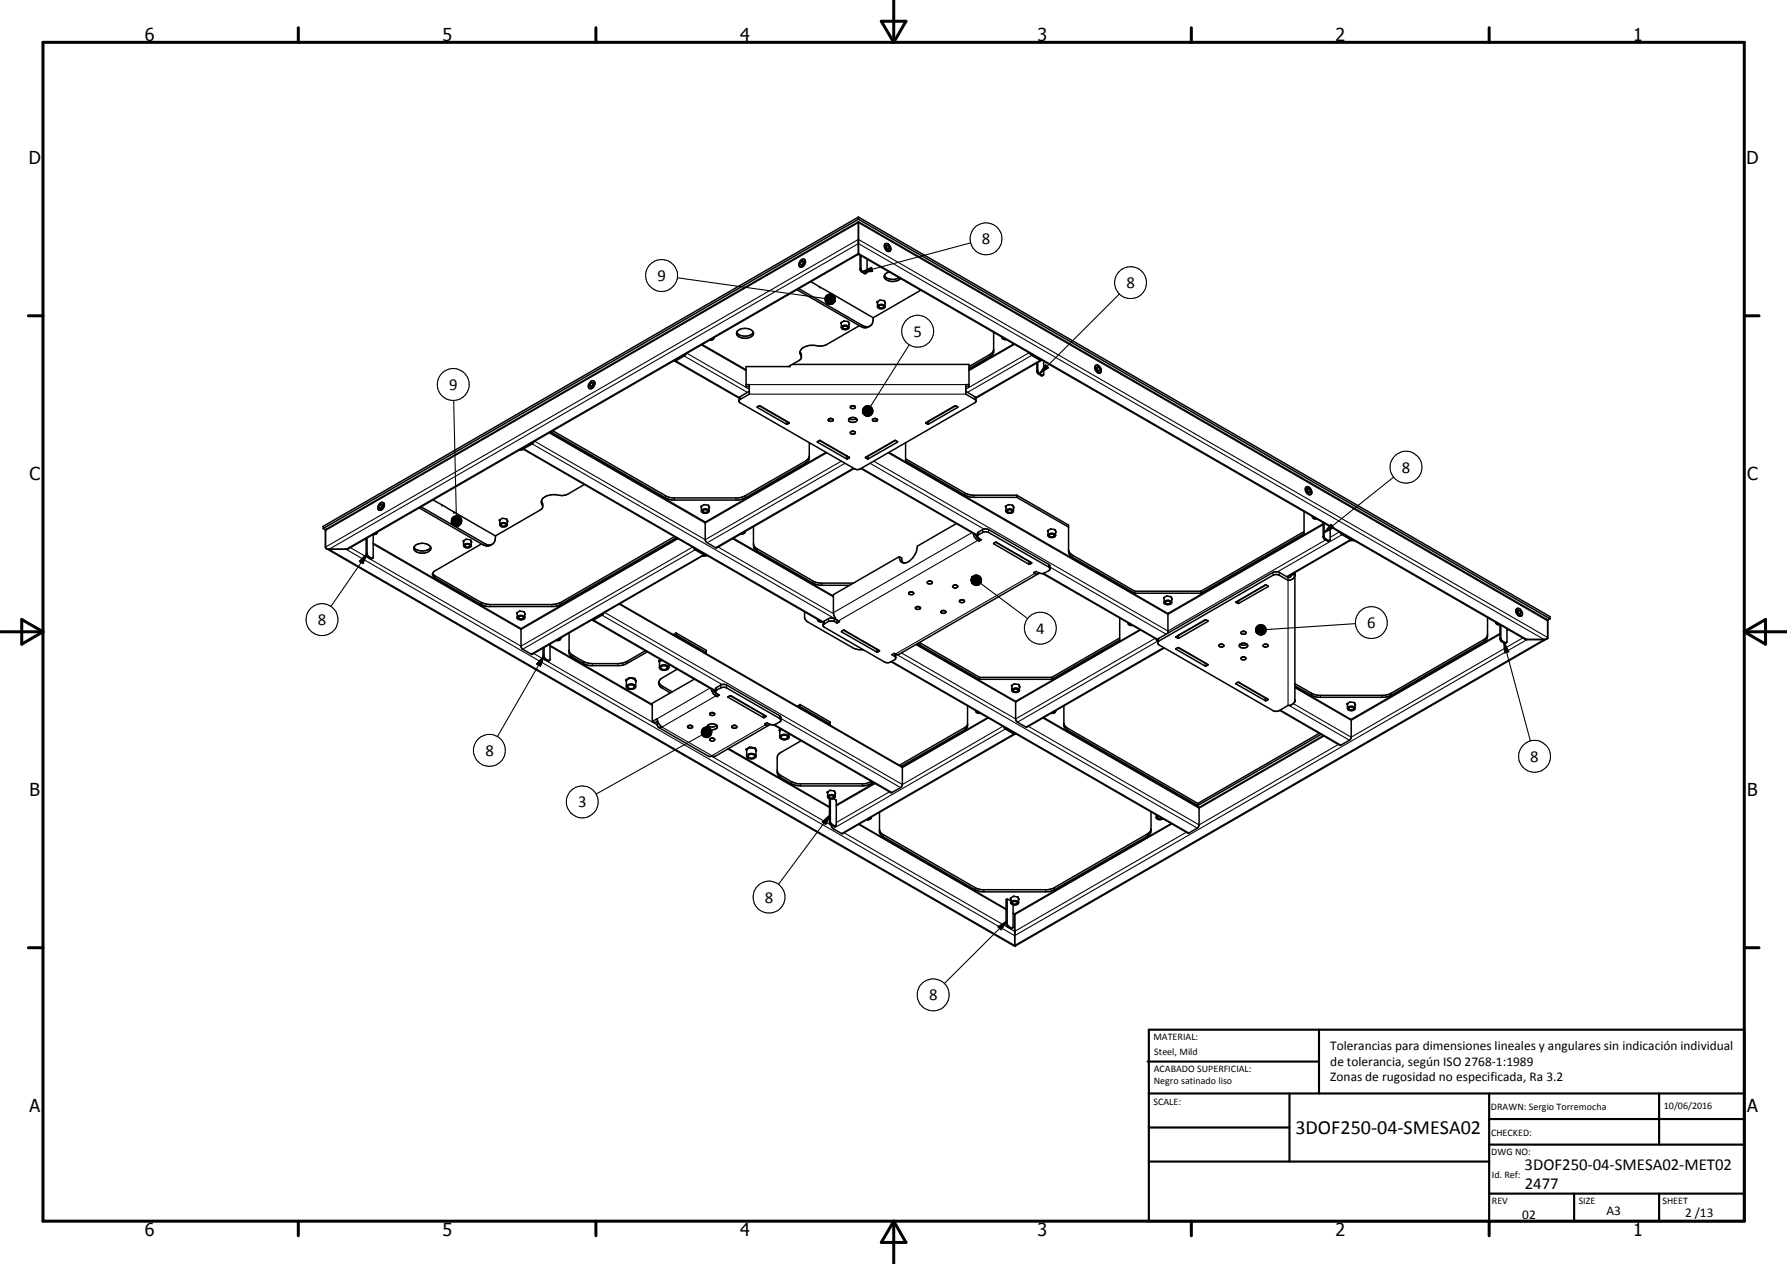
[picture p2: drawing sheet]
<svg xmlns="http://www.w3.org/2000/svg" width="420mm" height="297mm" viewBox="0 0 420 297" stroke-linecap="round" stroke-linejoin="round" font-family="sans-serif">
<g fill="none" stroke="#000" stroke-width=".35">
<path d="M201.6 59.8h.4M201.8 59.7l156.7 90.5 .3 .1 4.8-.1M201.8 52.1l161.8 93.4 .3 .3v4.1l-.3 .3M201.8 52.1l-125 72.2-.3 .2v4.2l.3 .2M201.8 59.7l-119.9 69.2-.3 .2-4.8-.2M201.8 51v.5M201.8 52.1v7.6M201.8 51l-125.8 72.7v.5M201.8 51l162.6 93.9v.5M201.8 51.5l162.6 93.9M201.8 51.5l-125.8 72.7M202.2 59.9v3.5l.3 .4 .7 .5 .5-.1"/>
<path d="M208.2 57.3a1.13 1.13 0 0 1 1.2 1.5 .74 .74 0 0 1-.8 .1 .74 .74 0 0 1-.4-.6l-.1-.5zM208.2 57.3a1.09 1.09 0 0 0-.1 1.2 1.09 1.09 0 0 0 1 .6M208.5 57.7a.52 .52 0 0 1 .5 .3 .52 .52 0 0 1-.1 .6l-.4-.4zM167.5 79.5l-.4 .3M167.8 79.3l-.2 .5-.8 .1M173.2 78.1a2.54 2.54 0 0 0 3.9 0M173.5 77.7a2.75 2.75 0 0 1 3.6 .3 1.24 1.24 0 0 1-1.4 1.5 2.14 2.14 0 0 1-2.5-1.1zM185.4 69.2l-.1 .1M187.4 68.1l14.9 8.6a1.95 1.95 0 0 0 2.2 0 1.95 1.95 0 0 0 .8-2M187.8 67.8l15.2 8.8 .7 .2 .7-.1M188 62.7h.2M188.3 61.6l.4-.3a.47 .47 0 0 1 .1 .7 .47 .47 0 0 1-.6 .1z"/>
<path d="M189 61h.2a1.18 1.18 0 0 1-.9 1.8l-.1-.1M189 61a1.16 1.16 0 0 1-.8 1.7M189 61a1.15 1.15 0 0 0-1 1.7h.2M190.6 66.2l14.7 8.5M193.9 64.3h-.1M197.8 75.8v.1M197.9 75.7l-.1 1.3M198.2 76.8a.64 .64 0 0 1 .6-.2 .64 .64 0 0 1 .5 .5l-.6 .2-.5-.2zM198.5 75.4l-.1 .1M199.3 75.6h.1M199.4 75.6l.1 .1M199.5 75.6l.2 .6h-.1"/>
<path d="M199.5 75.6l-1.1-.2-.7 .5 .1 .2M199.6 75.9v1.2a1.08 1.08 0 0 1-1.8-.1M199.6 76.8a1.08 1.08 0 0 0-1.8 .2M199.6 76v.1M202 76.5l-7.7 4.5a4.1 4.1 0 0 1-2.9 .2 2.88 2.88 0 0 0-3.3 1.6l.3 1.1M202.4 60.1l.1 3.3 1 .8 .4-.3v-3M206.3 70.9v.2M206.3 71.2l-.1-.2 .7-.5 1 .2 .2 .6M206.3 71.9a1.08 1.08 0 0 1 1.8 .2M206.4 70.9l-.1 1.3a1.08 1.08 0 0 0 1.8-.1M206.7 71.8a.8 .8 0 0 1 1.1 .3 .71 .71 0 0 1-1.2 0zM207 70.5l-.1 .1"/>
<path d="M207.8 70.7l.2 .1M207.9 64.7a2.63 2.63 0 0 0 3.5 .5M208.1 71v1.1M209.1 63.9a1.08 1.08 0 0 0-1.1 1.5 2.75 2.75 0 0 0 3.7 0M216.5 68.2l-11.2 6.5M233.6 78.1v4.7l-.2 .4-.4 .4-5.2 3M235.6 79.2l.1 .4 .9 .2M235.9 79.4l.5 .3M138.5 91.2l.2 .1M138.9 90h.2a.45 .45 0 0 1 .3 .5 .45 .45 0 0 1-.5 .3l-.2-.2zM139.5 89.5l.1 .1M139.6 89.5a1.04 1.04 0 0 1 .1 1.3 1.04 1.04 0 0 1-1.2 .4"/>
<path d="M139.6 89.5a1.13 1.13 0 0 0-1.1 1.7M139.6 89.6a1.27 1.27 0 0 1-1 1.7M158.5 84.7l.1 .1M158.6 84.8l15.2 8.8M161.3 83.1l-.4 .6-2 1.1h-.3M165 80.9l10.4 6M175.4 90.4h.8v2.2l-2.2 1.3-.2 .3M176.2 91.9l-2.3 1.4-.1 .2 .1 1.1 27.6 15.8 .8-.2 26.9-15.5 .3-.4v-.7M178 95.6l.7-.2 6.9 4-.7 .3zM178.6 95.4l6.5 3.7M185.8 85.9v.2h-10.4v4.7h.8M186.3 85.6h41.5v5.2h-.7"/>
<path d="M188.1 82.6l.3 .7-.2 1.2-2.8 1.6M194.8 98.6a.6 .6 0 0 1 .6-.3 .6 .6 0 0 1 .5 .5 .62 .62 0 0 1-.7 .3 .62 .62 0 0 1-.4-.5zM195.1 98.3l.1 .1M195.2 98.3v.1M195.5 98.3l-.3 .1M199.5 98.5a1.15 1.15 0 0 1 2 .2 1.13 1.13 0 0 1-2-.1zM199.7 98.3l.6 .3h.7l.3-.3M200 95.5a.72 .72 0 0 1 1.1 .3l-.3 .2h-.6l-.2-.2zM200.3 95.4h.4M205.2 98.6a.7 .7 0 0 1 1.1 .1 .68 .68 0 0 1-1.2-.1zM205.5 98.3h.4M217.6 99.4l6.9-4 .7 .2-6.9 4.1z"/>
<path d="M224.7 95.4l-6.6 3.7M227.1 91.9l2.2 1.4 .2 .3M227.8 90.4h-.7v2.2l2.1 1.3 .3 .3M233.6 82.3l-.4 .6-.5 .4-4.9 2.8M238.4 80.8l-10.6 6.1M242.1 83l.3 .4 2.1 1.3 .4-.1M243.8 85.3v2.1l.2 .3 .8 .6 .5-.1M244 85.2l.1 2.2 .3 .4 .9 .4M244.8 84.7l-15.3 8.9M245.4 84.9v3.2l-.1 .1M257.6 85.9a1.14 1.14 0 0 1 1.3 1.5 .76 .76 0 0 1-.8 .2 .76 .76 0 0 1-.6-.6l-.1-.7zM257.8 85.9a1.1 1.1 0 0 0 .9 1.6"/>
<path d="M257.9 86.4a.47 .47 0 0 1 .6 .2 .47 .47 0 0 1-.1 .6l-.4-.4zM89.2 118.4a.56 .56 0 0 1 .8-.3 .56 .56 0 0 1 .2 .8 1 1 0 0 1-1.3 .9v-.8zM89.4 118.7l.4-.2 .1 .4-.2 .4-.3 .1-.2-.3zM90 118.1l.2 .1a1.17 1.17 0 0 1-1 1.7M98.5 119.3l15.6 8.9a1.57 1.57 0 0 0 1.6-.3M99 119.1l14.9 8.6a1.54 1.54 0 0 0 1.8 .2 1.54 1.54 0 0 0 .8-1.6v-.4M101.8 117.5l14.7 8.4M105.1 115.6h-.1M122.8 105.5l-.4 .1M122.8 105.5l70.7 40.8M123 105.6l-.9 .1M125.5 103.8l-.4 .5-2 1.2-.3-.1"/>
<path d="M127.3 117.7l.3 .7v.8l-.6 .6-10.5 6.1M129.3 101.6l36.6 21.1M129.5 101.5l27.2 15.7 1.5 .3h15.3l1.4-.3 15-8.7 .4-.7v-3.7M130 101.2l26.7 15.5 1.5 .3h15.3l1.1-.2 14.8-8.5 .9-1M137.4 113.9l-3.9 2.2a3.7 3.7 0 0 1-2.9 .1 2.87 2.87 0 0 0-3.3 1.5v.7l.3 .4M164.9 119v1.1M164.9 119.3l-.1-.3 .8-.4 1 .1 .2 .6-.1 .1M165 118.9l-.1 .2M165.3 119.9a.62 .62 0 0 1 .6-.2 .62 .62 0 0 1 .5 .5l-.2 .2h-.5l-.4-.2zM165.5 118.6h.1M166.4 118.7l.2 .2M166.7 119v1.2a1.08 1.08 0 0 1-1.8-.1"/>
<path d="M166.7 120a1.12 1.12 0 0 0-1.8 .1M166.8 119.2h-.1M192.2 103.8l.6-.3 6.9 4.1-.6 .3zM192.7 103.5l6.5 3.7M194.2 106.3l-28.3 16.3-.1 .3 .1 4.3 2.4 1.6 .3-.1 32.2-18.6M200 101.5a.74 .74 0 0 1 1.1 .2 .68 .68 0 0 1-1.2-.1zM200.3 101.3l.1 .1M200.4 101.3v.1M200.7 101.3l-.3 .1M202.4 110.1l27.4 15.8M203.5 107.5l6.9-4 .6 .3-6.9 4.1zM209 106.3l65.6 37.9"/>
<path d="M210.5 103.5l-6.5 3.7M212.9 107.8l14.3 8.2 1.4 .4h10.5M212.9 104.1v4.2l14 8.1 1 .4 1.1 .1h10.1M236.4 119l.1 .2M236.5 119.3l-.1-.3 .7-.4 1 .1 .3 .6-.1 .1M236.5 118.9v1.2M237.1 118.6h.1M238 118.7l.2 .2M238.3 119v1.1M238.3 119.2h.1M239.1 116.4l12.1 7v6.3l.2 .5 .5 .6 14.9 8.6M239.1 116.9l12.1 7"/>
<path d="M239.1 116.4v.5M307.2 114.5a1.1 1.1 0 0 1 1.2 1.1l-.1 .5a1.09 1.09 0 0 1-1.3-1.3zM307.2 114.4a.99 .99 0 0 0 .3 1.7l.3 .1 .5-.1M307.4 114.9a.47 .47 0 0 1 .6 .2 .47 .47 0 0 1-.1 .6l-.4-.3zM76 124.2l.6 .3M76.8 128.9l161.8 93.5M85.9 126.6l.2 .1M86.1 126.5v3.9l.4 .6 .6 .3 .5-.1M86.3 126.4l.1 4.1 .9 .7h.4M87.7 127.7l34.8 20M87.7 125.6v5.6M88.4 125.2l-.4 .3"/>
<path d="M88.7 125l-.2 .5-.8 .1M96.6 120.5h-.1M97.4 128.6a2.5 2.5 0 0 0 3.8 0M97.4 128.5a2.65 2.65 0 0 1 3.8 0M97.4 128.5a1.23 1.23 0 0 0 1.4 1.5h1a1.24 1.24 0 0 0 1.4-1.5M109 127.1v1.1M109 127.4l-.1-.3 .7-.4 1 .2 .3 .5-.1 .1M109.1 127l-.1 .2M109.3 128.1l.2-.2h.6l.4 .3a.66 .66 0 0 1-.6 .4 .66 .66 0 0 1-.6-.5zM109.7 126.7h-.2M110.5 126.8l.2 .2M110.8 128.1a1.12 1.12 0 0 0-1.8 .1"/>
<path d="M110.8 127.2v1.2a1.08 1.08 0 0 1-1.8-.2M110.8 127.3h.1M117.4 122.2l.1 .1M117.5 122.5l-.1-.3 .7-.4 1 .2 .3 .6h-.1M117.5 123.2a1.12 1.12 0 0 1 1.8 .1M117.5 122.1v1.3a1.08 1.08 0 0 0 1.8-.1M117.8 123.2a.69 .69 0 0 1 1.2 .2l-.1 .2-.5 .1-.5-.2zM118.1 121.8h.1M119 121.9l.2 .2M119.3 122.3v1M119.3 122.4h.1M158.6 126.1l-26.7 15.5-1.4 .4-15.2 .1-1.6-.3-11.4-6.5-.6-.6"/>
<path d="M159 126.4l-27.4 15.8-1.1 .3h-15.7l-.7-.1-1-.4-10.8-6.2a.84 .84 0 0 1-.6-.8 .84 .84 0 0 1 .6-.8l10.9-6.4M159.2 126.5l-36.6 21.2-.1 .1v4.2l.3 .5 2.3 1.3M163 128.7l.4 .5 2.1 1.2 .3-.1M165.7 130.3l-40.5 23.5M165.9 130.6h.4M165.9 130.3l-.4 .2M166.1 130.5l-.9 .1M172.4 126.5l23.5 13.6M174.9 125.1l-.5 .2M175.2 124.9l-.2 .4-.9 .2M177.2 127.8v.4l.5 .6 14 8 1.2 .2h7.7M177.2 123.7v4.5l.2 .7 .6 .6 13.7 7.8 1.2 .2h6.9"/>
<path d="M211.4 130.8a1.11 1.11 0 0 1 .7 1.1l.3 .4M211.4 130.8l-15.5 8.9v4.3l.6 1.5 .4 .3M213.7 139.2a.72 .72 0 0 1 1.1 .3l-.3 .2h-.6l-.2-.1zM214 139.1h.4M218.4 136.6h.4M218.5 136.5l-.2 .1M218.7 136.5l.5 .3-.2 .4h-.8l-.2-.4 .3-.2M224 137.8a.7 .7 0 0 1 1.2 .1 .7 .7 0 0 1-1.2-.1zM224.4 137.5h.4M224.8 123.1l-9.1 5.3a4.2 4.2 0 0 1-3.1 3.9l-.9-.4-.3-1.1M228.8 125.3a2.53 2.53 0 0 0 1.4 1.9M229.4 125.7l.2 .5 .5 .3"/>
<path d="M229.8 126l.3-.4a2.25 2.25 0 0 1 2.2-.6l14.3 8.3 .3 .3M230.1 126.5l-.3-.4v-.8l.2-.2 1.2-.7h1.1l14.4 8.3 .2 .3-.1 .9-1.2 .7-.8 .2-1.2-.5-.6 .3 .7 .3 .6-.2M230.1 126.5l.6 .3-.5 .4M230.2 126.5v.7M233.6 127.8h.1M234.1 127.4l8.5 4.9-.7 .3-8.2-4.8M234.1 127.4l8 4.6M234.1 127.4l-.5 .4M236.5 120.1a1.03 1.03 0 0 1 1.8 0M236.5 120.1a1.03 1.03 0 0 0 1.7 .1l.1-.1M236.8 120a.74 .74 0 0 1 1.2 .1l-.2 .3h-.6l-.4-.2zM244.1 134.8l-32.8 19h-.4l-.7-.3-.5 .3 .9 .8"/>
<path d="M245.1 134.8l27.1 15.6M246.3 124.7l.1 .2M246.4 125l-.1-.3 .7-.4 1 .2 .3 .5-.1 .1M246.4 125.7a1.12 1.12 0 0 1 1.8 .1M246.5 124.6l-.1 1.3a1.08 1.08 0 0 0 1.8-.1M246.8 125.6l.6-.1 .5 .3-.2 .3-.6 .1-.4-.3zM247 124.3h.1M247.9 124.4l.2 .2M248.2 124.8v1M248.2 124.9h.1M251.2 129.2l.3 .7 .6 .5 14.7 8.5M266.8 138.9h15.6"/>
<path d="M266.8 138.9v.5M266.8 139.4h15.6M282.4 138.9v.5M297.6 137.5l-6.5 3.7M302.8 135.7l-2.2-1.3h-1.1l-27.1 15.6-.2 .3v.8l.2 .4 26.9 15.5 .6 .2 .7-.1 2.2-1.3a1.55 1.55 0 0 0 1.6-1.1M302.8 136.4l-2.2-1.3h-1.1l-27.1 15.6-.2 .3M302.8 135.7v.7M303.7 135v.1M303.7 135.1h.7M303.7 135.1l-.3 .5-.6 .1M304.4 134.5v30.3M304.4 135.3a1.46 1.46 0 0 1-1.6 1.1"/>
<path d="M306.6 124.9l-24.2 14M306.6 120.2v5.2l-24.2 14M308.6 121.3l.2 .5 .8 .2M308.9 121.5l.4 .3M311.1 123.1l-36.5 21.1M311.1 122.8v3.4l.3 .5 .7 .4 .5-.1M311.3 122.9l.1 3.4 .2 .3 1 .4M312.7 123.7v3.1l-.1 .2M315.1 125.1l.4 .5 2.2 1.3M317.4 127h1M317.7 126.9h.4M317.8 126.8l-15.2 8.8"/>
<path d="M317.9 126.7l-.2 .2M121.6 144v.1M121.6 145a1.12 1.12 0 0 1 1.8 .1M121.6 144.3l-.1-.3 .7-.4 1 .2 .2 .6M121.7 143.9l-.1 1.4a1.09 1.09 0 0 0 1.8-.2M121.9 145a.68 .68 0 0 1 1.2 .2 .67 .67 0 0 1-.7 .3 .67 .67 0 0 1-.5-.5zM122.2 143.6h.1M123.1 143.8l.2 .1M123.4 144.1v1M125.2 153.8h-.1M127.7 152.3v2.1a1.3 1.3 0 0 0 1.1 1l.4-.2M129.3 151.7l24.1 13.9"/>
<path d="M129.3 151.4v3.7l-.2 .1-.8-.3-.3-.4-.1-2.3M131.6 150.1l-.5 .3M131.9 149.9l-.3 .5-.8 .1M133.8 148.8l.1 4.9 .8 .8 2.7 1.6 .7 .2 .8 .1h7.2l1-.3 5.1-2.9M139.3 145.8l28.9 16.7M142 144.1l-.3 .4-2.2 1.3-.3-.1M145.7 141.9l66.3 38.3 .2 .2v4l-.2 .4-2.5 1.5-27.6-16M147.2 159.7v.2M147.2 159.9l.1 .2M147.9 159.3l-.5 .3M148.3 159.3l.4 .1M148.7 159.4a.79 .79 0 0 1 .8 .8l.1-.1-.3-.7-1.3-.1-.9 .5 .1 .1"/>
<path d="M148.7 159.4a1.19 1.19 0 0 0-1.4 .6v1.4M149 159.4h-.3M149.3 159.5l.1 .3M149.4 159.9l.1 1.5M151.7 153l-5.2 2.8-7.2 .2a8.1 8.1 0 0 1-4.6-2l-.5-.4-.4-.6M154.9 155.2l.1 .2M155 155.2v.2M155 155.4l.1 .2M155.1 156.8a1.29 1.29 0 0 1 2.2 .1M155.1 155.2h.1M155.2 155.2l-.1 .3v1.4a1.29 1.29 0 0 0 2.2 0M155.4 155l-.5 .2"/>
<path d="M155.4 156.7a.88 .88 0 0 1 1.5 .3 .9 .9 0 0 1-1.5-.2zM155.4 155.1l-.2 .1M157.3 156.1v.8M159 148.8l-.7 .3M159 148.8l7.1 4v.5M159 149.2l7.1 4.1M159 149.2l-.3 .2M159 148.8v.4M159.2 157.3l-4 2.3-.3 .7M163.3 159.6l-9.9 5.7v4.2M166.1 153.3l-.3 .2M189.2 143.8v1.4l.8 1 10.7 6.2 1.1 .3h1.2"/>
<path d="M192.2 145.5l.3 .5 .8 .2M192.5 145.7l.5 .3M196.8 145.8a2.15 2.15 0 0 0-3.2 .3l-.1 1 .3 .3 14.3 8.3h1.1l1.3-.8 .1-1.1-.3-.2M196.8 146.4a2.07 2.07 0 0 0-3 .2l-.3 .3M196.8 145.8v.6M196.8 145.8h.1M196.9 145.8l.5 .3-.6 .3M197.9 148.4l.6-.3 8.2 4.8v.1l-.6 .2zM198.3 148.1l8 4.5M209.5 155.5l69.8 40.3 2.2-1.2 .3-.4 .1-4.4M215.2 142.8a.72 .72 0 0 1 1.2 .1 .72 .72 0 0 1-1.2-.1zM215.5 151.4l23.3 13.4"/>
<path d="M215.6 142.5h.4M215.8 151.2l14.5 8.4M216.2 151l14.1 8.2M221.3 143.6a.74 .74 0 0 1 1.1 .2 .68 .68 0 0 1-1.2 0zM221.6 143.5h.2M222 143.5h-.1M226 141h.4M226.1 140.9l-.3 .1-.2 .4 .3 .2h.6l.3-.4-.5-.3M230.3 159.6h17M230.3 159.2h17M230.3 159.2v.4M247.3 159.2v.4"/>
<path d="M263.3 145.2v5.2l-16 9.2M263.3 149.9l-16 9.3M265.2 146.3l.3 .6 .8 .1M265.5 146.6l.5 .2M268 148l-29.2 16.8M271.8 150.2l.4 .5M273.6 140.5l.1 .1M273.7 140.7l-.1-.2 .7-.4 1 .1 .2 .6M273.7 141.4a1.13 1.13 0 0 1 1.8 .2M273.8 152.3l-32.4 18.6-2.2-1.2-.3-.4-.1-4.5M273.8 140.4l-.1 1.3a1.12 1.12 0 0 0 1.8-.1M274 141.5a.59 .59 0 0 1 .7-.3 .59 .59 0 0 1 .4 .6l-.8 .1-.3-.2z"/>
<path d="M274.3 140.1h.1M274.6 144.2v4.3l.1 .2M275.2 140.2l.2 .1M275.5 140.5v1.1M276.5 152.4l.6-.2 6.9 4.1-.7 .2zM276.5 149.6l6.8-3.9 .7 .2-6.9 4.1zM277 152.2l6.5 3.7M283.5 145.7l-6.5 3.7M284 145.9v.1M286.6 151.6l.5-.2 .6 .2a.54 .54 0 0 1-.4 .5 .54 .54 0 0 1-.5-.2zM287 151.4h.1M287.1 151.4h.1"/>
<path d="M287.3 151.4h-.2M290.6 141.5l6.9-4 .6 .3-6.9 4zM291.5 151.4a1.17 1.17 0 0 1 1.9 .4 1.14 1.14 0 0 1-2-.1zM291.5 151.4l.6 .2 1.1-.2M291.8 148.5l.8-.1 .3 .2a.56 .56 0 0 1-.6 .5 .56 .56 0 0 1-.5-.6zM291.8 154.6a.59 .59 0 0 1 .7-.2 .59 .59 0 0 1 .4 .5l-.4 .2-.6-.1zM292.2 154.4h.1M292.3 154.4h.1M292.6 154.4h-.3M297 151.6a.66 .66 0 0 1 1.1 .2 .69 .69 0 0 1-1.1-.1zM297.4 151.4h.4M349.7 149.1l-.2 .7-.3 .4-22.7 13-1.2 .2h-15.6l-1.1-.3-4.2-2.4"/>
<path d="M349.7 145.1v4.5v.4l-.5 .7-22.7 13-1.2 .2-15.6-.1-1.1-.3-4.2-2.3M351.7 146.2v.3l.4 .3h.6v3.3a1.25 1.25 0 0 0 1.5 .9M352 146.4l.5 .3M352.7 148.9l-35 20.2M352.9 146.9v3.1l.3 .6 .8 .4 .3-.2v-3.1M354.5 147.9l-.2 .1M356.6 143a1.09 1.09 0 0 1 1.1 .4 1.09 1.09 0 0 1 .2 1.1 .64 .64 0 0 1-.7 .3 .64 .64 0 0 1-.4-.6l-.2-.4zM356.7 143a1.02 1.02 0 0 0-.1 1.2 1.02 1.02 0 0 0 1.1 .5M357 143.4a.53 .53 0 0 1 .5 .3 .53 .53 0 0 1-.1 .6l-.5-.4zM363.6 150.2l-125 72.2M364.4 145.4l-.6 .4M147.4 161.1a1.36 1.36 0 0 1 2 .2 1.2 1.2 0 0 1-1.1 .7 1.2 1.2 0 0 1-1-.7z"/>
<path d="M147.6 161.2a1.04 1.04 0 0 1 1.6 .1 .82 .82 0 0 1-.9 .6 .82 .82 0 0 1-.7-.7zM153.4 169.5l1.1-.6a2.81 2.81 0 0 0 1.1 2 .72 .72 0 0 1-.8 0 .72 .72 0 0 1-.3-.7v-.7M154.6 169.5l-.6 .3-.6-.3M154.9 160.3l.6 .8 2.6 1.5M154.9 160.3v.4l.3 .7 2.4 1.5M161.7 170.7l.3-.2h.5l.3 .2a.62 .62 0 0 1-.5 .5 .62 .62 0 0 1-.6-.5zM166.4 170.5a1.66 1.66 0 0 0 2.1 0M166.4 170.4a1.39 1.39 0 0 1 2.2 .5 1.42 1.42 0 0 1-2.3 0zM166.9 173.7l.8-.2 .4 .2a.58 .58 0 0 1-.7 .5 .58 .58 0 0 1-.5-.5zM166.9 167.6a.68 .68 0 0 1 1.2 .3 .61 .61 0 0 1-.7 .3 .61 .61 0 0 1-.5-.6zM167.2 161.9l.5 1.1 .9 .7M167.2 167.5h.5"/>
<path d="M167.8 162.2l.4 .6 1 .6-.6 .3M168.2 162.5l1.4-.9h1.1l12.6 7.2 .3 .4M168.5 163l-.3-.3v-.9l.3-.3a2.25 2.25 0 0 1 2.2-.6l12.9 7.6-.1 1-1.1 .7-.8 .1-1.3-.5-.5 .3 .8 .4 .4-.3M168.6 163.1v.6M171.2 163.7l.7-.2 8.2 4.9-.7 .2zM171.3 175.9l23.7 13.7M171.7 163.5l8 4.5M172.1 170.6l.8-.1 .4 .2a.58 .58 0 0 1-.6 .5 .58 .58 0 0 1-.6-.6zM175.5 176.1v.3M175.5 176.3l-.1-.2 .9-.5 1.3 .2 .3 .6-.2 .1 .1-.1M175.5 177.7a1.31 1.31 0 0 1 2.2 0M175.9 175.9l-.3 .1"/>
<path d="M175.9 175.9l-.4 .5v1.3M176 177.4a.91 .91 0 0 1 1.4 .4 .96 .96 0 0 1-1.6-.1zM176.1 175.7l-.2 .2M176.6 175.6l.3 .2M176.9 175.8l-1 .1M176.9 175.8l.7 .3M177.3 175.7l-.4 .1M177.6 175.9l.1 .2M177.6 176.1l.1 .1M177.7 176.1v.2M177.7 176.2l.1 .1M177.7 176.1v.1"/>
<path d="M177.7 176.2v1.6a1.3 1.3 0 0 1-2.2-.1M177.8 176.3h.1M180.1 168.3v.1M180.8 170.4l-12.9 7.4-.5-.2-.5 .2-.3-.1-11.8-6.8M183.2 171.6l.1 .4M183.6 171.4l-.4 .2 .1 .2M183.7 173a.86 .86 0 0 1 .8-.3 .86 .86 0 0 1 .7 .7 .84 .84 0 0 1-.9 .3 .84 .84 0 0 1-.6-.7zM183.7 171.4l-.4 .3v1.6a1.36 1.36 0 0 0 2.2 .1v-.9M183.7 171.4l-.3 .1M183.7 171.4h.1M185.5 173.1a1.34 1.34 0 0 0-2.2 0M188.1 165.6l-.7 .4"/>
<path d="M188.1 165.6l7.1 4.1v.4M188.1 166.1l7.1 4M188.1 166.1l-.2 .1M188.1 165.6v.5M188.4 174.1l-4.8 2.7-.8 .8-.1 3.9 .1 .5 .8 .8 2.8 1.5 1.8 .4h14.5l1.5-.3 1.1-.5M195.2 170.1l-.3 .2M227.5 170.3l-.6 .6-15.4 8.9M227.5 165.9v4.9l-.4 .5-15.2 8.8M229.4 167l.3 .5 .8 .1M229.7 167.2l.5 .3M232.2 168.7l-20.1 11.6M236 170.8l.4 .5 2 1.2 .4-.1"/>
<path d="M237.9 161.1v.1M237.9 161.4l-.1-.3 .7-.4 1.1 .2 .2 .6h-.1M237.9 161.2v1M238 161l-.1 .2M238.2 162.1a.71 .71 0 0 1 1.2 .2 .68 .68 0 0 1-1.2-.2zM238.6 160.7h-.1M239 172.5h-.3l-40.6 23.4-2.2-1.2-.4-.4v-.5M239.4 160.8l.2 .2M239.7 161.2v1.1a1.08 1.08 0 0 1-1.8-.1M239.7 162.1a1.09 1.09 0 0 0-1.8 .1M239.7 161.3h.1M245.4 168.7l36.5 21.1"/>
<path d="M247.9 167.2l-.5 .3M248.2 167l-.3 .5-.8 .1M250.1 170.1l.2 .5 .7 .5 30.6 17.7M250.1 165.9v4.7l.6 .8 30.9 17.9M290.6 160.6l.6-.3 6.9 4v.2l-.6 .1-6.9-3.9zM291.1 160.3l6.5 3.7M300.9 166.9l14.1 8.2 2.3-1.2 .4-.4v-4.4M304.4 161.4l13.3 7.7M310.2 172.3l-28.6 16.5M310.6 172.6l-29 16.7M311.1 172.9l-29.2 16.9M316.8 165.4h.1"/>
<path d="M316.8 165.6l-.1-.2 .7-.4 1.1 .1 .2 .6h-.1M316.8 165.4v1.1M316.9 165.3l-.1 .2M317.2 166.3l.5-.2 .6 .3a.59 .59 0 0 1-.6 .4 .59 .59 0 0 1-.6-.4zM317.4 165h.1M318.3 165.1l.2 .1M318.6 165.4v1.2a1.09 1.09 0 0 1-1.8-.1M318.6 166.4a1.08 1.08 0 0 0-1.8 .1M318.6 165.5v.1M182.7 181l.3 .7 .6 .5 2.5 1.5 1.3 .4 15.7 .1 1.8-.6M194.5 186.1l.1 .2M194.6 186.4l-.1-.2 .7-.5 1 .2 .2 .7"/>
<path d="M194.6 187.1a1.12 1.12 0 0 1 1.8 .1M194.6 186.1v1.3l.4 .3M195 187.1l.6-.2 .4 .2a.59 .59 0 0 1-.5 .5 .59 .59 0 0 1-.6-.4zM195 187.7v5.6a1.3 1.3 0 0 0 1.1 .9l.4-.1M195 187.7h.2M195.3 185.7l-.2 .1M196 187.7l.6 .4v5.8l-.1 .2-1-.5-.3-.4v-5.5M196 185.8l.2 .2M196.4 187.2l-.5 .5h-.7M196.4 186.2v1M196.5 188h.1M202 193.7l34.5 19.9"/>
<path d="M204.5 192.2l-.5 .3M204.8 192.1v.2l-.3 .2-.7 .2M204.8 192v.2M205.6 184l-9 5.2M270.6 194.8l-.2 .7-.7 .5-22 12.7-1.5 .4h-15.2l-1.1-.2-22.5-12.9-.6-.9M270.6 190.8v4.5l-.2 .7-.4 .3-22.1 12.8-.9 .4-1.2 .1h-14.5l-1.1-.1-1-.4-21.8-12.6-.6-.9v-4.7M271.9 191.5v.7l.3 .3 .7 .1 .6-.2M272.2 191.7l-.3 .4M272.4 191.8l-.3 .3 .2 .3 1-.1M275.4 193.5l-36.8 21.3M281.6 188.8v.5M236.8 211.3l-.3 .1v5.7l.5 .7 .7 .4 .4-.1"/>
<path d="M236.8 211.3l.9 .5M236.8 211.3v5.9l.3 .4 .8 .5 .3-.2v-5.3M237.6 211l.1 .1M237.7 211.3l-.1-.2 .7-.5 1 .2 .3 .6-.1 .1M237.8 210.9l-.1 1.3M238.1 212l.6-.2 .5 .2a.64 .64 0 0 1-.6 .5 .64 .64 0 0 1-.6-.3zM238.2 214.5l.4 .3M238.4 210.7h-.1M238.6 214.8v7.6M239.2 210.8l.2 .1M239.5 211.1v1.2a1.12 1.12 0 0 1-1.8-.1M239.5 212a1.09 1.09 0 0 0-1.8 .2"/>
<path d="M239.5 211.2h.1"/>
</g>
<g fill="none" stroke="#000" stroke-width=".25">
<path d="M228.2 57.1l-25.6 6.8M159.3 65.3l34.7 4.8M193.9 70.3l2.5 .2h-2.4zM193.9 70.4h2.5M194 70l2.4 .5-2.5-.2zM194 70.5h2.4l-2.4 .3zM194 70.8l2.4-.3-2.3 .5zM194 69.8l2.4 .7-2.4-.5zM194.1 71l2.3-.5-2.1 .7zM194.2 69.5l.2-.2 2 1.2zM194.2 69.5l2.2 1-2.4-.7zM194.3 71.2l2.1-.7-1.8 .9z"/>
<path d="M194.4 69.3l.2-.1 1.8 1.3zM194.6 71.4l1.8-.9-1.6 1zM194.6 69.2l.3-.1 1.5 1.4zM194.8 71.5l1.6-1-1.3 1zM194.9 69.1h.2l1.3 1.4zM195.1 71.5l1.3-1-1 1zM195.1 69.1h.3l1 1.4zM195.4 71.5l1-1-.8 1zM195.4 69.1l.3 .1 .7 1.3zM195.7 69.2l.2 .1 .5 1.2zM195.9 69.3l.2 .2 .3 1zM196.1 69.5l.3 1z"/>
<path d="M196.2 69.7l.2 .8zM196.4 70v.5zM196.4 70.5l-.5 .9-.3 .1zM196.4 70.5l-.5 .9zM196.4 70.5l-.4 .7zM196.4 70.5l-.2 .5zM196.4 70.5v.2zM202.4 63.1l-.2 .1M202.6 63.9l2.3-1.1 .3 1zM202.7 76.5l-.4 .2M202.8 63.8l-.2 .1M203.4 64.1l-.2 .2"/>
<path d="M263.2 69.1l-18.8 18.7M106.7 94.1l.6 27.1M158.9 84.8l14.9 8.6M160.9 83.7l14.8 8.5M161.5 83l14.7 8.5M164.9 81.1l10.5 6M174 93.2v.7M176.2 90.4h50.9M176.2 92.6h50.9M178.1 95.6v.2M184.9 99v.7M185.2 99.1v.6"/>
<path d="M185.5 99.3v.1M188.3 83v.5M202.8 96.5l.6 1.1-.6-.8zM202.8 96.8l.6 .8zM202.8 96.2l.6 1.4-.6-1.1zM202.8 97l.6 .6zM202.9 96l.5 1.6-.6-1.4zM203 97.3l.4 .3zM203.1 95.8l.3 1.8-.5-1.6zM203.1 97.5l.3 .1zM203.2 95.5v2.1M203.3 95.5l.2-.1-.1 2.2z"/>
<path d="M203.3 95.5l.1 2.1-.3-1.8zM203.4 97.6l.5 .2zM203.4 97.6l.7 .2zM203.4 97.6l1 .2zM203.4 97.6l1.2 .1-.2 .1zM203.4 97.6l1.5-.1-.3 .2zM203.4 97.6l1.7-.3-.2 .2zM203.4 97.6l1.8-.5-.1 .2zM203.4 97.6l1.9-.8-.1 .3zM203.4 97.6l1.9-1.1v.3zM203.4 97.6l1.8-1.3 .1 .2zM203.4 97.6l1.7-1.6 .1 .3z"/>
<path d="M203.4 95.4v2.2M203.5 95.4l.3-.1-.4 2.3zM203.8 95.3h.2l-.6 2.3zM204 95.3l.3 .1-.9 2.2zM204.3 95.4h.2l-1.1 2.2zM204.5 95.4l.3 .2-1.4 2zM204.8 95.6l.2 .2-1.6 1.8zM205 95.8l.1 .2-1.7 1.6zM213.8 81l-9.1 14.5M217.7 99.3v.1M218 99.1v.6M218.3 99v.7"/>
<path d="M225.1 95.6v.2M229.2 93.2v.7M232.7 83.3v.5M238.5 80.9l-10.7 6.2M242 82.9l-14.9 8.6M242.6 83.5l-15.1 8.7M244 87.1l-.2 .1M244.4 87.8l-.2 .1M244.5 84.7l-15.1 8.7M245 88.1l-.2 .2M245.8 85.7l.7 .7-2.1 1.4zM123.1 105.5l70.5 40.6"/>
<path d="M125.1 104.3l71.6 41.3M125.7 103.7l40.1 23.1 32-18.4M127.5 118.1v.5M129.1 101.7l36.7 21.2 28.6-16.5M156.5 116.5v.5M158.6 117v.5M173 117v.5M175.2 116.5v.5M189.4 108.3v.5M192.2 103.8v.1M198.7 108.9l-32.4 18.7M199 107.2v.6"/>
<path d="M199.3 107.2v.6M199.7 107.4v.2M200.6 110l-32.4 18.7M202.6 110l27.2 15.7M203.5 107.4v.2M203.9 107.2v.6M204.2 107.2v.6M204.6 108.9l26.7 15.4M205.4 108.4l69.2 39.9 37.1-21.4M208.8 106.4l65.8 38 36.5-21.1M211 103.8v.1M226.9 115.9v.5"/>
<path d="M229 116.4v.5M327.6 112.1l-16.3 13.1M76.5 124.7l125.3-72.4 162.1 93.6M76.5 128.6l125.3-72.3 162.1 93.5M77.4 129.1l124.4-71.9 161.2 93.1-124.4 71.9zM81.4 129.1l120.4-69.6 157.3 90.8-120.5 69.6zM84.5 131.9l1.8-1.8-1 2.4zM85.8 126.7l.3 .2M86.3 130.1l-.2 .1M86.3 130.1l-8.5 12.4M86.3 130.1l-1 2.4-.8-.6zM86.8 130.9l-.3 .1"/>
<path d="M87.3 131.2l-.2 .1M102.3 135.3v.5M106.1 122.5l1.3 1.2-1.3-.9zM106.1 122.3l1.3 1.4-1.3-1.2zM106.1 122.8l1.3 .9-1.2-.6zM106.2 122l1.2 1.7-1.3-1.4zM106.2 123.1l1.2 .6zM106.3 121.8l1.1 1.9-1.2-1.7zM106.4 123.2l1 .5zM106.5 121.5l.2-.1 .7 2.3zM106.5 121.5l.9 2.2-1.1-1.9zM106.6 123.4l.8 .3z"/>
<path d="M106.7 121.4l.2-.2 .5 2.5zM106.8 123.6l.6 .1zM106.9 121.2h.3l.2 2.5zM107.1 123.7h.3zM107.2 121.2h.3l-.1 2.5zM107.4 123.7l.5-.1zM107.4 123.7l.7-.3zM107.4 123.7l.9-.5zM107.4 123.7l1-.7zM107.4 123.7l1.1-1-.1 .3zM107.5 121.2h.2l-.3 2.5zM107.7 121.2l.3 .1-.6 2.4z"/>
<path d="M108 121.3l.2 .2-.8 2.2zM108.2 121.5l.2 .2-1 2zM108.4 121.7l.1 .2-1.1 1.8zM108.5 121.9l.1 .3-1.2 1.5zM108.6 122.2v.3l-1.2 1.2zM108.6 122.5l-.1 .2-1.1 1zM113.9 127.7l-.4 .3M159.4 126.6l-36.9 21.4-34.8-20.1M162.8 128.6l-40.3 23.2-40.1-23.1M163.4 129.2l-40.5 23.4M165.4 130.3l-40.5 23.4M168.9 128.6l27.1 15.6"/>
<path d="M172.2 126.6l23.7 13.7M178 128.9v.6M191.1 136.5v.5M193.2 137v.5M228.5 125.2l-32.6 18.8M228.5 135.6l-.2 .5zM228.5 135.6l-.2 .8zM228.5 135.6l-.2 1.1zM228.5 135.6l-.1 1.3zM228.5 135.6l.1 1.6-.2-.3zM228.5 135.6l.3 1.7-.2-.1zM228.5 135.6l.5 1.9-.2-.2z"/>
<path d="M228.5 135.6l.8 2-.3-.1zM228.5 135.6l1 2h-.2zM228.5 135.6l1.3 2h-.3zM228.5 135.6l1.5 1.9-.2 .1zM228.5 135.6l1.8 1.8-.3 .1zM228.5 135.6l2 1.6-.2 .2zM228.5 135.6l2.2 1.4-.2 .2zM228.5 135.6l2.2 1.2v.2zM228.5 135.6l2.3 .9-.1 .3zM228.5 135.6l2.3 .6v.3zM228.5 135.6l2.2 .3 .1 .3zM228.5 135.6l2.1 .1 .1 .2z"/>
<path d="M228.5 135.6l2-.1 .1 .2zM228.5 135.6l1.8-.3 .2 .2zM228.5 135.6l1.5-.4 .3 .1zM228.5 135.6l1.3-.5 .2 .1zM228.5 135.6l1.3-.5zM228.5 135.6l1-.5zM228.5 135.6l.7-.4zM228.5 135.6l.5-.3zM228.5 135.6l.3-.2zM229.9 126.4v.6l-32.8 18.9M230.1 125v.6M230.6 137.1l11 8.3"/>
<path d="M231 124.5v.6M232.4 124.5v.6M233.7 127.7v.1M241.9 131.9v.7M242.1 132v.6M242.5 132.2v.2M243.3 134.4v.3l-32.8 19M245.4 134.7l26.8 15.5M246.6 132.6v.7M246.9 133.3l27.2 15.7M252.1 130.4v.5M298.1 137.7v.2"/>
<path d="M299.3 134.5v.7M300.8 134.5v.7M302.8 136.4v29.4M303.9 134.9h.5M311.3 126l-.2 .1M311.7 126.7l-.2 .1M312.3 127l-.2 .1M313 123.2l.6 .8-2.3 1.2zM314.9 125l-2.2 1.3M315.5 125.6l-15.1 8.8M317.5 126.8l-15 8.7M113.1 141.6v.4"/>
<path d="M115.3 142.1v.4M125.5 153.6l29 16.7M127.9 154.1l-.8 2.4-.9-.5zM127.9 154.1l-.2 .1M127.9 154.1l-10.9 19M128.3 154.9l-.2 .1M128.9 155.2l-.2 .1M129.3 151.9l24.1 13.9M129.7 142.1v.4M131.9 141.6v.4M134.7 154v.5M137.2 155.4v.5"/>
<path d="M139.3 156v.4M139.6 145.7l28.6 16.6M141.6 144.6l28.2 16.3M142.2 143.9l70 40.5 23.6-13.7M145.3 156v.4M145.6 142l66.6 38.4 20.2-11.7M147.4 155.4v.5M193.8 145.9v.7M194.8 145.4v.6M196.2 145.4v.6M197.9 148.3v.2M206.1 152.6v.6"/>
<path d="M206.4 152.7v.5M206.7 152.9v.1M209.7 155.4l69.9 40.3M210.3 153.6v.6M210.9 153.8l70.6 40.8M216.4 151.1v.5M268.2 148.1l-29.4 16.9-23.5-13.5M271.6 150l-32.8 19-26.9-15.6M272.2 150.7l-33 19M272.4 150v.7M273.6 152.1l-32.4 18.8M276.5 149.6v.2"/>
<path d="M276.5 152.4v.2M276.9 149.4v.6M277.1 149.3v.7M283.3 155.8v.7M283.6 155.9v.6M284 145.9v.1M284 156.1v.2M290.6 141.4v.2M291 141.2v.6M291.3 141.1v.7M295.2 148.1l.1 .5zM295.2 148.1l.3 .7z"/>
<path d="M295.2 148.1l.5 .9zM295.2 148.1l.7 1zM295.2 148.1l1 1.1-.3-.1zM295.2 148.1l1.3 1.2-.3-.1zM295.2 148.1l1.5 1.1-.2 .1zM295.2 148.1l1.8 1-.3 .1zM295.2 148.1l2 .9-.2 .1zM295.2 148.1l2.2 .7-.2 .2zM295.2 148.1l2.4 .5-.2 .2zM295.2 148.1l2.5 .2-.1 .3zM295.2 148.1h2.5v.2zM295.2 148.1l2.5-.3v.3z"/>
<path d="M295.2 148.1l2.4-.6 .1 .3zM295.2 148.1l2.3-.8 .1 .2zM295.2 148.1l2.1-1 .2 .2zM295.2 148.1l1.9-1.2 .2 .2zM295.2 148.1l1.6-1.3 .3 .1zM295.2 148.1l1.4-1.3h.2zM295.2 147.8v.3zM295.2 148.2h2.5M295.3 147.6l-.1 .5zM295.4 147.3l-.2 .8zM295.6 147.1l.2-.2-.6 1.2zM295.6 147.1l-.4 1z"/>
<path d="M295.8 146.9h.3l-.9 1.2zM296.1 146.9l.2-.1-1.1 1.3zM296.3 146.8h.3l-1.4 1.3zM318.7 146.6l-21 1.4h-2.5M348.9 150.3v.5M352.7 149.1l-35 20.2-13.3-7.7M352.9 150l-.2 .1M353.3 150.7l-.2 .1M353.6 150.9l1.1 2.3-.9 .2zM353.6 150.9l6.2 23.2M353.9 151l-.3 .1M354.7 148l-.4 .2"/>
<path d="M358 149.9l-40.3 23.3-13.6-7.8M154.8 170l-.3 .2M155.7 161.2v.5M164.9 172l2.3-.5-2.3 .8zM164.9 172.3l2.3-.8-2.2 1.1zM164.9 171.8l2.3-.3-2.3 .5zM165 172.6l2.2-1.1-2.1 1.3zM165 171.5h2.2l-2.3 .3zM165 172.7l-24.8 13.9M165.1 172.8l2.1-1.3-1.9 1.5zM165.1 171.3l.2-.2 1.9 .4zM165.1 171.3l2.1 .2h-2.2z"/>
<path d="M165.3 173l1.9-1.5-1.7 1.7zM165.3 171.1l.3-.1 1.6 .5zM165.5 173.2l1.7-1.7-1.4 1.8zM165.6 171l.2-.1 1.4 .6zM165.8 170.9l1.4 .6zM166.1 170.9h.3l.8 .6zM166.4 170.9l.8 .6zM166.6 170.9l.6 .6zM166.8 171.1l.4 .4zM166.9 161.7l-12.4 7.2M167.2 171.5l-1.2 1.9-.2-.1zM167.2 171.5l-.9 1.9h-.3z"/>
<path d="M167.2 171.5l-.7 1.8-.2 .1zM167.2 171.5l-.4 1.6-.3 .2zM167.2 171.5l-.2 1.5-.2 .1zM167.2 171.5v1.3l-.2 .2zM167.2 171.5l.1 1-.1 .3zM167.2 171.5l.1 1zM167.2 171.5l.1 .8zM167.2 171.5l.2 .5zM167.2 171.5l.1 .2zM167.2 177.7l28.4 16.2M168.3 162.9v.6l-12.7 7.4 11.8 6.7 12.6-7.3v-.3M168.5 161.5v.7"/>
<path d="M169.4 161v.7M170.8 161v.7M171.1 176l23.9 13.8M171.2 163.7v.2M179.4 167.9v.7M179.7 168.1v.5M180.1 168.3v.1M182.1 170.3l27.7 15.9M183.3 168.2v.6M183.6 168.8l28.1 16.3M226.9 170.9v.5M236.4 171.3l-40.5 23.4"/>
<path d="M238.4 172.5l-40.5 23.4M241.8 170.7l40.1 23.1 32.8-18.9M245.2 168.7l36.7 21.2 29.4-16.9M251 171.1v.5M290.6 160.6v.1M297.5 164v.6M297.7 164.1v.5M298.1 164.3v.2M301 166.8l14.3 8.3M303.1 165.8l14.2 8.1M304.4 164.7h.1M308.3 162.9v.5"/>
<path d="M310.5 163.4v.5M324.9 163.4v.5M327.1 162.9v.5M183.6 182.2v.6M186.1 183.7v.5M188.2 184.2v.5M193.3 193.2l1.9-1.8-1.1 2.4zM195.2 193l-.2 .1M195.2 191.4l-12.2 16.4M195.7 193.7l-.3 .1M196.2 194.1l-.2 .1M201.9 193.8l34.6 20"/>
<path d="M202.7 184.2v.5M204.8 183.7v.5M205.8 184.1l-9.2 5.3M207.7 196.1v.5M209.1 186.1l-12.5 7.2M269.7 196v.5M275.5 193.6l-36.9 21.4-.4-.2M278.9 195.6l-40.3 23.3-40.2-23.2M229.2 208.6v.5M231.3 209.1v.5M234.6 217.8l2.2-1.4-1.4 2.1zM236.8 217l-.3 .1"/>
<path d="M236.8 216.4l-14.8 14.7M237.2 217.7l-.2 .1M237.8 218.1l-.2 .1M245.8 209.1v.5M247.9 208.6v.5"/>
<circle cx="231.8" cy="56.1" r="3.7"/>
<circle cx="155.6" cy="64.8" r="3.8"/>
<circle cx="215.8" cy="77.8" r="3.8"/>
<circle cx="265.8" cy="66.4" r="3.7"/>
<circle cx="106.6" cy="90.3" r="3.8"/>
<circle cx="330.6" cy="109.8" r="3.7"/>
<circle cx="75.7" cy="145.6" r="3.8"/>
<circle cx="244.6" cy="147.6" r="3.7"/>
<circle cx="322.4" cy="146.3" r="3.8"/>
<circle cx="115" cy="176.3" r="3.8"/>
<circle cx="360.8" cy="177.8" r="3.8"/>
<circle cx="136.9" cy="188.5" r="3.7"/>
<circle cx="180.8" cy="210.8" r="3.8"/>
<circle cx="219.4" cy="233.8" r="3.8"/>
</g>
<g fill="#000">
<circle cx="192.7" cy="67.4" r=".18"/>
<circle cx="195.5" cy="69" r=".18"/>
<circle cx="208.1" cy="71" r=".18"/>
<circle cx="103.9" cy="118.7" r=".18"/>
<circle cx="106.7" cy="120.3" r=".18"/>
<circle cx="119.3" cy="122.3" r=".18"/>
<circle cx="149.5" cy="160" r=".18"/>
<circle cx="155.4" cy="155.1" r=".18"/>
<circle cx="239.7" cy="161.2" r=".18"/>
<circle cx="304.4" cy="164.8" r=".18"/>
<circle cx="196.4" cy="186.2" r=".18"/>
<circle cx="196.5" cy="188" r=".18"/>
</g>
<g fill="none" stroke="#000" stroke-width=".71">
<path d="M10.1 9.9h400v277.1h-400zM70.1 6.5v3.4M140.1 6.5v3.4M207.2 5h5.8l-2.9 4.9zM210.1 0v9.9M280.1 6.5v3.4M350.1 6.5v3.4M6.7 74.2h3.4M410.1 74.2h3.5M.1 148.5h10M5.1 145.6l5 2.9-5 2.9zM410.1 148.5h10"/>
<path d="M410.1 148.5l5-2.9v5.8zM6.7 222.7h3.4M410.1 222.7h3.5M70.1 287v3.4M140.1 287v3.4M210.1 287v10M210.1 287l2.9 5h-5.8zM280.1 287v3.4M350.1 287v3.4"/>
</g>
<g fill="none" stroke="#000" stroke-width=".51">
<path d="M269.8 249.5h40.3M270.1 242h140v45h-140zM270.1 257h140M303.2 257v16M310.1 242v15M350.1 257v30M390.1 257v12M270.1 265h33.1M270.1 273h80M350.1 269h60M350.1 263h60M350.1 280.5h60"/>
<path d="M370.1 280.5v6.5M390.1 280.5v6.5"/>
</g>
<g fill="#000">
<path d="M196.4 70v.5zM196.2 69.7l.2 .8zM196.1 69.5l.3 1zM195.9 69.3l.2 .2 .3 1zM195.7 69.2l.2 .1 .5 1.2zM195.4 69.1l.3 .1 .7 1.3zM195.1 69.1h.3l1 1.4zM194.9 69.1h.2l1.3 1.4zM194.6 69.2l.3-.1 1.5 1.4zM194.4 69.3l.2-.1 1.8 1.3zM194.2 69.5l.2-.2 2 1.2zM194.2 69.5l2.2 1-2.4-.7z"/>
<path d="M194 69.8l2.4 .7-2.4-.5zM194 70l2.4 .5-2.5-.2zM194 70.8l2.4-.3-2.3 .5zM194.1 71l2.3-.5-2.1 .7zM194.3 71.2l2.1-.7-1.8 .9zM194.6 71.4l1.8-.9-1.6 1zM194.8 71.5l1.6-1-1.3 1zM195.1 71.5l1.3-1-1 1zM195.4 71.5l1-1-.8 1zM196.4 70.5l-.5 .9-.3 .1zM196.4 70.5l-.5 .9zM196.4 70.5l-.4 .7z"/>
<path d="M196.4 70.5l-.2 .5zM196.4 70.5v.2zM202.6 63.9l2.3-1.1 .3 1zM203.4 97.6l.5 .2zM203.4 97.6l.7 .2zM203.4 97.6l1 .2zM203.4 97.6l1.2 .1-.2 .1zM203.4 97.6l1.5-.1-.3 .2zM203.4 97.6l1.7-.3-.2 .2zM203.4 97.6l1.8-.5-.1 .2zM203.4 97.6l1.9-.8-.1 .3zM203.4 97.6l1.9-1.1v.3z"/>
<path d="M203.4 97.6l1.8-1.3 .1 .2zM203.4 97.6l1.7-1.6 .1 .3zM205 95.8l.1 .2-1.7 1.6zM204.8 95.6l.2 .2-1.6 1.8zM204.5 95.4l.3 .2-1.4 2zM204.3 95.4h.2l-1.1 2.2zM204 95.3l.3 .1-.9 2.2zM203.8 95.3h.2l-.6 2.3zM203.1 95.8l.3 1.8-.5-1.6zM202.9 96l.5 1.6-.6-1.4zM202.8 96.2l.6 1.4-.6-1.1zM202.8 96.5l.6 1.1-.6-.8z"/>
<path d="M202.8 96.8l.6 .8zM202.8 97l.6 .6zM203 97.3l.4 .3zM203.1 97.5l.3 .1zM245.8 85.7l.7 .7-2.1 1.4zM84.5 131.9l1.8-1.8-1 2.4zM107.4 123.7l.5-.1zM107.4 123.7l.7-.3zM107.4 123.7l.9-.5zM107.4 123.7l1-.7zM107.4 123.7l1.1-1-.1 .3zM108.6 122.5l-.1 .2-1.1 1z"/>
<path d="M108.6 122.2v.3l-1.2 1.2zM108.5 121.9l.1 .3-1.2 1.5zM108.4 121.7l.1 .2-1.1 1.8zM108.2 121.5l.2 .2-1 2zM108 121.3l.2 .2-.8 2.2zM107.7 121.2l.3 .1-.6 2.4zM106.9 121.2h.3l.2 2.5zM106.7 121.4l.2-.2 .5 2.5zM106.5 121.5l.2-.1 .7 2.3zM106.5 121.5l.9 2.2-1.1-1.9zM106.3 121.8l1.1 1.9-1.2-1.7zM106.2 122l1.2 1.7-1.3-1.4z"/>
<path d="M106.1 122.3l1.3 1.4-1.3-1.2zM106.1 122.5l1.3 1.2-1.3-.9zM106.1 122.8l1.3 .9-1.2-.6zM106.2 123.1l1.2 .6zM106.4 123.2l1 .5zM106.6 123.4l.8 .3zM106.8 123.6l.6 .1zM107.1 123.7h.3zM228.5 135.6l-.2 .5zM228.5 135.6l-.2 .8zM228.5 135.6l-.2 1.1zM228.5 135.6l-.1 1.3z"/>
<path d="M228.5 135.6l.1 1.6-.2-.3zM228.5 135.6l.3 1.7-.2-.1zM228.5 135.6l.5 1.9-.2-.2zM228.5 135.6l.8 2-.3-.1zM228.5 135.6l1 2h-.2zM228.5 135.6l1.3 2h-.3zM228.5 135.6l1.5 1.9-.2 .1zM228.5 135.6l1.8 1.8-.3 .1zM228.5 135.6l2 1.6-.2 .2zM228.5 135.6l2.2 1.4-.2 .2zM228.5 135.6l2.2 1.2v.2zM228.5 135.6l2.3 .9-.1 .3z"/>
<path d="M228.5 135.6l2.3 .6v.3zM228.5 135.6l2.2 .3 .1 .3zM228.5 135.6l1.8-.3 .2 .2zM228.5 135.6l1.5-.4 .3 .1zM228.5 135.6l1.3-.5 .2 .1zM228.5 135.6l1.3-.5zM228.5 135.6l1-.5zM228.5 135.6l.7-.4zM228.5 135.6l.5-.3zM228.5 135.6l.3-.2zM313 123.2l.6 .8-2.3 1.2zM127.9 154.1l-.8 2.4-.9-.5z"/>
<path d="M295.2 148.1l.1 .5zM295.2 148.1l.3 .7zM295.2 148.1l.5 .9zM295.2 148.1l.7 1zM295.2 148.1l1 1.1-.3-.1zM295.2 148.1l1.3 1.2-.3-.1zM295.2 148.1l1.5 1.1-.2 .1zM295.2 148.1l1.8 1-.3 .1zM295.2 148.1l2 .9-.2 .1zM295.2 148.1l2.2 .7-.2 .2zM295.2 148.1l2.4 .5-.2 .2zM295.2 148.1l2.5 .2-.1 .3z"/>
<path d="M295.2 148.1l2.4-.6 .1 .3zM295.2 148.1l2.3-.8 .1 .2zM295.2 148.1l2.1-1 .2 .2zM295.2 148.1l1.9-1.2 .2 .2zM295.2 148.1l1.6-1.3 .3 .1zM295.2 148.1l1.4-1.3h.2zM296.3 146.8h.3l-1.4 1.3zM296.1 146.9l.2-.1-1.1 1.3zM295.8 146.9h.3l-.9 1.2zM295.6 147.1l.2-.2-.6 1.2zM295.6 147.1l-.4 1zM295.4 147.3l-.2 .8z"/>
<path d="M295.3 147.6l-.1 .5zM295.2 147.8v.3zM353.6 150.9l1.1 2.3-.9 .2zM166.8 171.1l.4 .4zM166.6 170.9l.6 .6zM166.4 170.9l.8 .6zM166.1 170.9h.3l.8 .6zM165.8 170.9l1.4 .6zM165.6 171l.2-.1 1.4 .6zM165.3 171.1l.3-.1 1.6 .5zM164.9 171.8l2.3-.3-2.3 .5zM164.9 172l2.3-.5-2.3 .8z"/>
<path d="M164.9 172.3l2.3-.8-2.2 1.1zM165 172.6l2.2-1.1-2.1 1.3zM165.1 172.8l2.1-1.3-1.9 1.5zM165.3 173l1.9-1.5-1.7 1.7zM165.5 173.2l1.7-1.7-1.4 1.8zM167.2 171.5l-1.2 1.9-.2-.1zM167.2 171.5l-.9 1.9h-.3zM167.2 171.5l-.7 1.8-.2 .1zM167.2 171.5l-.4 1.6-.3 .2zM167.2 171.5l-.2 1.5-.2 .1zM167.2 171.5v1.3l-.2 .2zM167.2 171.5l.1 1-.1 .3z"/>
<path d="M167.2 171.5l.1 1zM167.2 171.5l.1 .8zM167.2 171.5l.2 .5zM167.2 171.5l.1 .2zM193.3 193.2l1.9-1.8-1.1 2.4zM234.6 217.8l2.2-1.4-1.4 2.1z"/>
</g>
<path d="M194 70.6h2.4M107.3 121.2v2.5M228.5 135.8h2.2M164.9 171.6h2.3" fill="none" stroke="#000" stroke-width=".3"/>
<path d="M107.6 121.2v2.5" fill="none" stroke="#000" stroke-width=".34"/>
<path d="M228.5 135.6h2.1M165 171.4h2.2" fill="none" stroke="#000" stroke-width=".24"/>
<path d="M165.1 171.3h2.1" fill="none" stroke="#000" stroke-width=".38"/>
<path d="M203.6 95.3v2.3" fill="none" stroke="#000" stroke-width=".42"/>
<text font-size="4.7" x="304.6" y="266.5">3DOF250-04-SMESA02</text>
<g font-size="4.2">
<text x="34" y="9.6">6</text>
<text x="104" y="9.6">5</text>
<text x="174" y="9.6">4</text>
<text x="244" y="9.6">3</text>
<text x="314" y="9.6">2</text>
<text x="384" y="9.6">1</text>
<text x="6.8" y="38.7">D</text>
<text x="410.6" y="38.7">D</text>
<text x="7" y="112.9">C</text>
<text x="410.8" y="112.9">C</text>
<text x="7" y="187.1">B</text>
<text x="410.8" y="187.1">B</text>
<text x="7" y="261.4">A</text>
<text x="410.8" y="261.4">A</text>
<text x="34" y="290.4">6</text>
<text x="104" y="290.4">5</text>
<text x="174" y="290.4">4</text>
<text x="244" y="290.4">3</text>
<text x="314" y="290.4">2</text>
<text x="384" y="290.4">1</text>
</g>
<g font-size="3.9">
<text x="230.8" y="57.4">8</text>
<text x="154.6" y="66">9</text>
<text x="264.8" y="67.7">8</text>
<text x="214.7" y="79.1">5</text>
<text x="105.6" y="91.7">9</text>
<text x="329.6" y="111.1">8</text>
<text x="74.7" y="146.9">8</text>
<text x="243.6" y="148.9">4</text>
<text x="321.4" y="147.6">6</text>
<text x="114.1" y="177.6">8</text>
<text x="359.8" y="179">8</text>
<text x="135.9" y="189.7">3</text>
<text x="179.9" y="212.1">8</text>
<text x="218.4" y="235.1">8</text>
<text x="358.5" y="275">3DOF250-04-SMESA02-MET02</text>
<text x="358.5" y="279.4">2477</text>
</g>
<g font-size="3.1">
<text x="312.7" y="246.8">Tolerancias para dimensiones lineales y angulares sin indicación individual</text>
<text x="312.7" y="250.4">de tolerancia, según ISO 2768-1:1989</text>
<text x="312.7" y="254">Zonas de rugosidad no especificada, Ra 3.2</text>
<text x="357.9" y="286.4">02</text>
<text x="377.7" y="285.6">A3</text>
<text x="396.2" y="285.9">2 /13</text>
</g>
<g font-size="2.4">
<text x="271.2" y="244.4">MATERIAL:</text>
<text x="271.3" y="252">ACABADO SUPERFICIAL:</text>
<text x="271.4" y="247.9">Steel, Mild</text>
<text x="271.3" y="254.6">Negro satinado liso</text>
<text x="271.2" y="259.7">SCALE:</text>
<text x="350.6" y="260.8">DRAWN: Sergio Torremocha</text>
<text x="391.2" y="260.6">10/06/2016</text>
<text x="350.6" y="267">CHECKED:</text>
<text x="350.6" y="271.4">DWG NO:</text>
<text x="350.8" y="276.9">Id. Ref:</text>
<text x="350.8" y="282.8">REV</text>
<text x="371.2" y="282.9">SIZE</text>
<text x="390.9" y="282.9">SHEET</text>
</g>
</svg>
